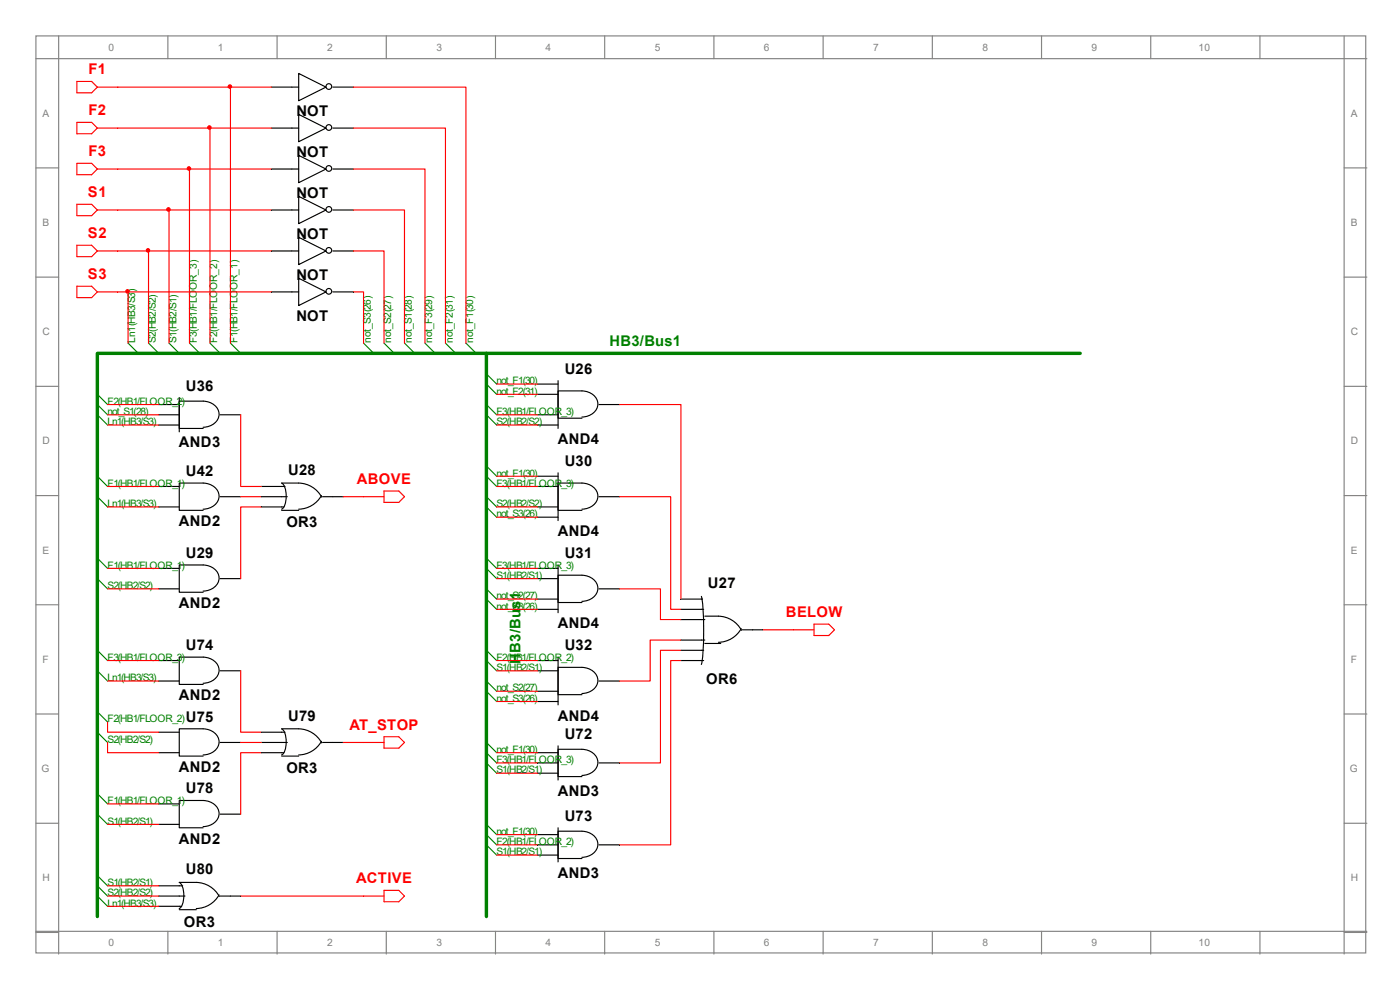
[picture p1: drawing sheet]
<svg xmlns="http://www.w3.org/2000/svg" width="297mm" height="210mm" viewBox="0 0 297 210" stroke-linecap="round" stroke-linejoin="round" font-family="sans-serif">
<g fill="none" stroke="#808080" stroke-width=".24">
<path d="M7.6 7.6h282.1v194.6h-282.1zM7.6 12.4h282.4M12.4 7.6v194.8M35.6 7.6v4.8M58.8 7.6v4.8M82 7.6v4.8M105.1 7.6v4.8M128.3 7.6v4.8M151.5 7.6v4.8M174.6 7.6v4.8M197.8 7.6v4.8M221 7.6v4.8"/>
<path d="M244.1 7.6v4.8M267.3 7.6v4.8M285.2 7.6v194.8M7.6 35.6h4.8M285.2 35.6h4.8M7.6 58.8h4.8M285.2 58.8h4.8M7.6 82h4.8M285.2 82h4.8M7.6 105.1h4.8M285.2 105.1h4.8M7.6 128.3h4.8"/>
<path d="M285.2 128.3h4.8M7.6 151.5h4.8M285.2 151.5h4.8M7.6 174.6h4.8M285.2 174.6h4.8M7.6 197.8h4.8M7.6 197.6h282.4M35.6 197.6v4.8M58.8 197.6v4.8M82 197.6v4.8M105.1 197.6v4.8M128.3 197.6v4.8"/>
<path d="M151.5 197.6v4.8M174.6 197.6v4.8M197.8 197.6v4.8M221 197.6v4.8M244.1 197.6v4.8M267.3 197.6v4.8M285.2 197.8h4.8"/>
</g>
<path d="M81.5 104.2h3.1l1.2 1.2-1.2 1.2h-3.1z" fill="none" stroke="#f00" stroke-width=".24"/>
<path d="M77.1 105.4h4.4M172.7 132.4h3.1l1.2 1.2-1.2 1.2h-3.1z" fill="none" stroke="#f00" stroke-width=".24"/>
<path d="M16.3 17.3h3.1l1.3 1.2-1.3 1.2h-3.1zM168.3 133.6h4.4" fill="none" stroke="#f00" stroke-width=".24"/>
<path d="M20.7 18.5h4.3M16.3 26h3.1l1.3 1.2-1.3 1.2h-3.1z" fill="none" stroke="#f00" stroke-width=".24"/>
<path d="M16.3 34.7h3.1l1.3 1.2-1.3 1.2h-3.1zM20.7 27.2h4.3" fill="none" stroke="#f00" stroke-width=".24"/>
<path d="M20.7 35.9h4.3M16.3 43.3h3.1l1.3 1.2-1.3 1.3h-3.1z" fill="none" stroke="#f00" stroke-width=".24"/>
<path d="M16.3 52h3.1l1.3 1.2-1.3 1.2h-3.1zM20.7 44.5h4.3" fill="none" stroke="#f00" stroke-width=".24"/>
<path d="M20.7 53.2h4.3M16.3 60.7h3.1l1.3 1.2-1.3 1.2h-3.1z" fill="none" stroke="#f00" stroke-width=".24"/>
<g fill="none" stroke="#f00" stroke-width=".24">
<path d="M25 18.5h32.6M48.9 18.5v54.3M75 18.5h23.8v54.3M25 35.9h32.6M25 27.2h32.6M40.2 35.9v36.9M44.5 27.2v45.6M75 35.9h15.2v36.9M75 27.2h19.5v45.6M25 53.2h32.6M25 44.5h32.6M31.5 53.2v19.6"/>
<path d="M35.9 44.5v28.3M75 53.2h6.5v19.6M75 44.5h10.8v28.3M20.7 61.9h36.9M27.2 61.9v10.9M75 61.9h2.1v10.9M22.8 85.8h10.9M22.8 88h10.9M22.8 90.2h10.9M51.1 88v15.2h4.3M105.4 88h8.6M105.4 90.2h8.6"/>
<path d="M105.4 81.5h8.6M105.4 83.6h8.6M131.4 85.8h13.1v41.3M22.8 103.2h10.9M22.8 107.5h10.9M51.1 105.4h4.3M55.4 107.5h-4.3v15.2M72.8 105.4h4.3M105.4 103.2h8.6M105.4 107.5h8.6M105.4 101h8.6M105.4 109.7h8.6"/>
<path d="M131.4 105.4h10.9v23.9h2.2M22.8 120.6h10.9M22.8 124.9h10.9M105.4 120.6h8.6M105.4 122.7h8.6M105.4 127.1h8.6M105.4 129.3h8.6M131.4 124.9h8.7v6.5h4.4M144.5 138h-4.4v23.8h-8.7M144.5 135.8h-6.6v8.7h-6.5M161.8 133.6h6.5M22.8 153.2v2.1h10.9"/>
<path d="M22.8 157.5v2.2h10.9M22.8 140.1h10.9M22.8 144.5h10.9M51.1 142.3v13h4.3M51.1 157.5h4.3M55.4 159.7h-4.3v13M81.5 156.3h3.1l1.2 1.2-1.2 1.2h-3.1zM105.4 140.1h8.6M105.4 142.3h8.6M105.4 146.6h8.6M105.4 148.8h8.6M105.4 159.7h8.6"/>
<path d="M144.5 140.1h-2.2v39.1h-10.9M22.8 170.5h10.9M22.8 174.9h10.9M105.4 161.8h8.6M105.4 164h8.6M105.4 177.1h8.6M105.4 179.2h8.6M105.4 181.4h8.6"/>
</g>
<g fill="none" stroke="#000" stroke-width=".24">
<path d="M57.6 18.5h5.8M63.4 15.6l5.8 2.9-5.8 2.9zM70.6 18.5h4.4M57.6 35.9h5.8M57.6 27.2h5.8M63.4 33l5.8 2.9-5.8 2.9zM63.4 24.3l5.8 2.9-5.8 2.9zM70.6 35.9h4.4M70.6 27.2h4.4M57.6 53.2h5.8M57.6 44.5h5.8M63.4 59l5.8 2.9-5.8 2.9z"/>
<path d="M63.4 50.3l5.8 2.9-5.8 2.9zM63.4 41.7l5.8 2.8-5.8 2.9zM70.6 53.2h4.4M70.6 44.5h4.4M57.6 61.9h5.8M70.6 61.9h4.4M33.7 85.8h4.3M33.7 88h4.3M33.7 90.2h4.3M38 84.4v7.2M43.1 90.6a2.99 2.99 0 0 0 3.3-3.4 3.4 3.4 0 0 0-3.3-2.1h-5.1v5.8h5.1M46.7 88h4.4"/>
<path d="M114 88h4.4M114 90.2h4.4M114 81.5h4.4M114 83.6h4.4M118.4 80.8v10.1M123.5 82.9a2.98 2.98 0 0 1 3.3 3.4 3.4 3.4 0 0 1-3.3 2.2M123.5 82.9h-5.1v5.8h5.1M127.1 85.8h4.3M33.7 103.2h4.3M33.7 107.5h4.3M43.1 108a2.99 2.99 0 0 0 3.3-3.4 3.4 3.4 0 0 0-3.3-2.1h-5.1v5.8h5.1M46.7 105.4h4.4"/>
<path d="M55.4 103.2h5.1M55.4 107.5h4.8M55.4 105.4h5.6M59.7 108.3h3.7M68.2 105.1a5.7 5.7 0 0 1-4.8 2.9M68.3 105.5a5.7 5.7 0 0 0-4.9-3h-3.7a3 3 0 0 1 1 2.7v.7a2.61 2.61 0 0 1-1 2.1M68.4 105.4h4.4M114 103.2h4.4M114 107.5h4.4M114 101h4.4M114 109.7h4.4M118.4 100.3v10.1"/>
<path d="M118.4 119.9v10.1M123.5 108a2.99 2.99 0 0 0 3.3-3.4 3.4 3.4 0 0 0-3.3-2.1h-5.1v5.8h5.1M127.1 105.4h4.3M33.7 120.6h4.3M33.7 124.9h4.3M43.1 125.4a2.99 2.99 0 0 0 3.3-3.4 3.4 3.4 0 0 0-3.3-2.1h-5.1v5.7h5.1M46.7 122.7h4.4M114 127.1h4.4M114 129.3h4.4M114 120.6h4.4M114 122.7h4.4M118.4 139.4v10.1"/>
<path d="M123.5 127.6a2.99 2.99 0 0 0 3.3-3.4 3.4 3.4 0 0 0-3.3-2.2h-5.1v5.8h5.1M127.1 124.9h4.3M144.5 127.1h4.5M144.5 129.3h4.8M144.5 131.4h5M144.5 135.8h5M144.5 138h4.8M148.8 126.5a53.7 53.7 0 0 1 0 14.5M149.5 130.7a8.9 8.9 0 0 1 5.8 .8 5.7 5.7 0 0 1 2 2.2M149.5 136.5h3.4M157.2 133.4a5.7 5.7 0 0 1-4.8 2.9M157.5 133.6h4.3"/>
<path d="M33.7 140.1h4.3M33.7 144.5h4.3M33.7 159.7h4.3M33.7 155.3h4.3M43.1 144.9a2.99 2.99 0 0 0 3.3-3.3 3.4 3.4 0 0 0-3.3-2.2h-5.1v5.8h5.1M46.7 142.3h4.4M46.7 157.5h4.4M55.4 159.7h4.8M55.4 155.3h5.1M55.4 157.5h5.6M68.2 157.3a5.7 5.7 0 0 1-4.8 2.9M68.3 157.6a5.7 5.7 0 0 0-4.9-3h-3.7a3 3 0 0 1 1 2.8v.7a2.61 2.61 0 0 1-1 2"/>
<path d="M68.4 157.5h4.4M114 140.1h4.4M114 142.3h4.4M114 146.6h4.4M114 148.8h4.4M114 159.7h4.4M118.4 158.2v7.3M123.5 147.1a2.99 2.99 0 0 0 3.3-3.4 3.4 3.4 0 0 0-3.3-2.1h-5.1v5.8h5.1M127.1 144.5h4.3M144.5 140.1h4.8M33.7 170.5h4.3M33.7 174.9h4.3"/>
<path d="M43.1 160.2a2.99 2.99 0 0 0 3.3-3.4 3.4 3.4 0 0 0-3.3-2.2h-5.1v5.8h5.1M43.1 175.4a2.99 2.99 0 0 0 3.3-3.4 3.4 3.4 0 0 0-3.3-2.2h-5.1v5.8h5.1M46.7 172.7h4.4M59.7 160.4h3.7M114 161.8h4.4M114 164h4.4M114 177.1h4.4M114 179.2h4.4M118.4 175.6v7.2M123.5 164.5a2.99 2.99 0 0 0 3.3-3.4 3.4 3.4 0 0 0-3.3-2.1h-5.1v5.7h5.1M127.1 161.8h4.3M127.1 179.2h4.3"/>
<path d="M114 181.4h4.4M123.5 181.9a2.99 2.99 0 0 0 3.3-3.4 3.4 3.4 0 0 0-3.3-2.2h-5.1v5.8h5.1"/>
<circle cx="69.8" cy="18.4" r=".6"/>
<circle cx="69.8" cy="27" r=".6"/>
<circle cx="69.8" cy="35.7" r=".6"/>
<circle cx="69.8" cy="44.4" r=".6"/>
<circle cx="69.8" cy="53.1" r=".6"/>
<circle cx="69.8" cy="61.8" r=".6"/>
</g>
<g fill="none" stroke="#008000" stroke-width=".24">
<path d="M27.2 72.8l2.1 2.2M31.5 72.8l2.2 2.2M35.9 72.8l2.1 2.2M40.2 72.8l2.2 2.2M44.5 72.8l2.2 2.2M48.9 72.8l2.2 2.2M77.1 72.8l2.2 2.2M81.5 72.8l2.1 2.2M85.8 72.8l2.2 2.2M90.2 72.8l2.1 2.2M94.5 72.8l2.2 2.2M98.8 72.8l2.2 2.2"/>
<path d="M103.2 79.3l2.2 2.2M20.7 83.6l2.1 2.2M20.7 85.8l2.1 2.2M20.7 88l2.1 2.2M103.2 81.5l2.2 2.1M103.2 85.8l2.2 2.2M103.2 88l2.2 2.2M103.2 98.9l2.2 2.1M20.7 101l2.1 2.2M20.7 105.4l2.1 2.1M20.7 118.4l2.1 2.2M103.2 101l2.2 2.2"/>
<path d="M103.2 105.4l2.2 2.1M103.2 107.5l2.2 2.2M103.2 118.4l2.2 2.2M20.7 122.7l2.1 2.2M20.7 138l2.1 2.1M103.2 120.6l2.2 2.1M103.2 124.9l2.2 2.2M103.2 127.1l2.2 2.2M103.2 138l2.2 2.1M20.7 142.3l2.1 2.2M20.7 151l2.1 2.2M20.7 155.3l2.1 2.2"/>
<path d="M103.2 140.1l2.2 2.2M103.2 144.5l2.2 2.1M103.2 146.6l2.2 2.2M103.2 157.5l2.2 2.2M103.2 159.7l2.2 2.1M20.7 168.4l2.1 2.1M20.7 172.7l2.1 2.2M103.2 161.8l2.2 2.2M103.2 174.9l2.2 2.2M103.2 177.1l2.2 2.1M103.2 179.2l2.2 2.2"/>
</g>
<g fill="#f00" stroke="#f00" stroke-width=".24">
<circle cx="27" cy="61.8" r=".36"/>
<circle cx="31.4" cy="53.1" r=".36"/>
<circle cx="35.7" cy="44.4" r=".36"/>
<circle cx="40.1" cy="35.7" r=".36"/>
<circle cx="44.4" cy="27.1" r=".36"/>
<circle cx="48.8" cy="18.4" r=".36"/>
</g>
<path d="M103.2 75v119.4" fill="none" stroke="#008000" stroke-width=".72"/>
<path d="M72.8 157.5h8.7M81.5 188.9h3.1l1.2 1.2-1.2 1.2h-3.1z" fill="none" stroke="#f00" stroke-width=".24"/>
<path d="M229.2 75h-208.5v119.4" fill="none" stroke="#008000" stroke-width=".72"/>
<path d="M33.7 187.9h5.1M33.7 192.3h4.8M33.7 190.1h5.5M38 187.2a3 3 0 0 1 1 2.8v.7a2.61 2.61 0 0 1-1 2M38 187.2a10.9 10.9 0 0 1 5.8 .5 5.7 5.7 0 0 1 2.7 2.5M38 193h3.6M46.5 189.8a5.7 5.7 0 0 1-4.9 2.9M46.7 190.1h4.4" fill="none" stroke="#000" stroke-width=".24"/>
<path d="M22.8 190.1h10.9M22.8 187.9h10.9M22.8 192.3h10.9M51.1 190.1h30.4" fill="none" stroke="#f00" stroke-width=".24"/>
<path d="M20.7 185.7l2.1 2.2M20.7 187.9l2.1 2.2M20.7 190.1l2.1 2.2" fill="none" stroke="#008000" stroke-width=".24"/>
<g font-size="3.1" fill="#f00">
<text x="18.8" y="15.7">F1</text>
<text x="18.8" y="24.5">F2</text>
<text x="18.8" y="33.1">F3</text>
<text x="18.7" y="41.8">S1</text>
<text x="18.7" y="50.5">S2</text>
<text x="18.7" y="59.2">S3</text>
<text x="75.7" y="102.7">ABOVE</text>
<text x="166.7" y="130.9">BELOW</text>
<text x="74.2" y="154.8">AT_STOP</text>
<text x="75.6" y="187.4">ACTIVE</text>
</g>
<g font-size="3.1">
<text x="62.9" y="24.7">NOT</text>
<text x="62.9" y="33.4">NOT</text>
<text x="62.9" y="42.1">NOT</text>
<text x="62.9" y="50.8">NOT</text>
<text x="62.9" y="59.4">NOT</text>
<text x="62.9" y="68.2">NOT</text>
<text x="39.4" y="82.8">U36</text>
<text x="119.8" y="79.2">U26</text>
<text x="38" y="94.9">AND3</text>
<text x="118.4" y="94.2">AND4</text>
<text x="39.4" y="101">U42</text>
<text x="61.1" y="100.7">U28</text>
<text x="119.8" y="98.8">U30</text>
<text x="38" y="111.6">AND2</text>
<text x="60.7" y="111.8">OR3</text>
<text x="118.4" y="113.7">AND4</text>
<text x="39.4" y="118.4">U29</text>
<text x="119.8" y="118.4">U31</text>
<text x="150.2" y="124.8">U27</text>
<text x="38" y="128.9">AND2</text>
<text x="39.4" y="137.9">U74</text>
<text x="118.4" y="133.3">AND4</text>
<text x="119.8" y="137.9">U32</text>
<text x="38" y="148.5">AND2</text>
<text x="149.8" y="145.1">OR6</text>
<text x="39.4" y="153.1">U75</text>
<text x="61.1" y="152.9">U79</text>
<text x="118.4" y="152.9">AND4</text>
<text x="119.8" y="156.7">U72</text>
<text x="38" y="163.7">AND2</text>
<text x="60.7" y="164">OR3</text>
<text x="39.4" y="168.3">U78</text>
<text x="118.4" y="168.8">AND3</text>
<text x="38" y="178.9">AND2</text>
<text x="119.8" y="174.1">U73</text>
<text x="39.4" y="185.4">U80</text>
<text x="118.4" y="186.2">AND3</text>
<text x="39" y="196.6">OR3</text>
</g>
<g font-size="3.1" fill="#008000">
<text x="129.3" y="73.4">HB3/Bus1</text>
<text x="110.4" y="140.8" transform="rotate(-90 110.4 140.8)">HB3/Bus1</text>
</g>
<g font-size="2.2" fill="#808080">
<text x="23" y="10.8">0</text>
<text x="46.2" y="10.8">1</text>
<text x="69.4" y="10.8">2</text>
<text x="92.6" y="10.8">3</text>
<text x="115.7" y="10.8">4</text>
<text x="138.9" y="10.8">5</text>
<text x="162.1" y="10.8">6</text>
<text x="185.2" y="10.8">7</text>
<text x="208.4" y="10.8">8</text>
<text x="231.6" y="10.8">9</text>
<text x="254.3" y="10.8">10</text>
<text x="9" y="24.8">A</text>
<text x="286.6" y="24.8">A</text>
<text x="9" y="48">B</text>
<text x="286.6" y="48">B</text>
<text x="9" y="71.1">C</text>
<text x="286.6" y="71.1">C</text>
<text x="9" y="94.3">D</text>
<text x="286.6" y="94.3">D</text>
<text x="9" y="117.5">E</text>
<text x="286.6" y="117.5">E</text>
<text x="9" y="140.6">F</text>
<text x="286.6" y="140.6">F</text>
<text x="8.8" y="163.8">G</text>
<text x="286.3" y="163.8">G</text>
<text x="9" y="187">H</text>
<text x="286.6" y="187">H</text>
<text x="23" y="200.7">0</text>
<text x="46.2" y="200.7">1</text>
<text x="69.4" y="200.7">2</text>
<text x="92.6" y="200.7">3</text>
<text x="115.7" y="200.7">4</text>
<text x="138.9" y="200.7">5</text>
<text x="162.1" y="200.7">6</text>
<text x="185.2" y="200.7">7</text>
<text x="208.4" y="200.7">8</text>
<text x="231.6" y="200.7">9</text>
<text x="254.3" y="200.7">10</text>
</g>
<g font-size="2.2" fill="#008000">
<text x="28.7" y="72.8" transform="rotate(-90 28.7 72.8)">Ln1( HB3/S3)</text>
<text x="33.1" y="72.8" transform="rotate(-90 33.1 72.8)">S2( HB2/S2)</text>
<text x="37.4" y="72.8" transform="rotate(-90 37.4 72.8)">S1( HB2/S1)</text>
<text x="41.7" y="72.8" transform="rotate(-90 41.7 72.8)">F3( HB1/FLOOR_3)</text>
<text x="46.1" y="72.8" transform="rotate(-90 46.1 72.8)">F2( HB1/FLOOR_2)</text>
<text x="50.4" y="72.8" transform="rotate(-90 50.4 72.8)">F1( HB1/FLOOR_1)</text>
<text x="78.7" y="72.8" transform="rotate(-90 78.7 72.8)">not_S3( 26)</text>
<text x="83" y="72.8" transform="rotate(-90 83 72.8)">not_S2( 27)</text>
<text x="87.4" y="72.8" transform="rotate(-90 87.4 72.8)">not_S1( 28)</text>
<text x="91.7" y="72.8" transform="rotate(-90 91.7 72.8)">not_F3( 29)</text>
<text x="96.1" y="72.8" transform="rotate(-90 96.1 72.8)">not_F2( 31)</text>
<text x="100.4" y="72.8" transform="rotate(-90 100.4 72.8)">not_F1( 30)</text>
<text x="105.4" y="81.5">not_F1( 30)</text>
<text x="105.4" y="83.7">not_F2( 31)</text>
<text x="22.8" y="85.9">F2( HB1/FLOOR_2)</text>
<text x="22.8" y="88.1">not_S1( 28)</text>
<text x="105.4" y="88.1">F3( HB1/FLOOR_3)</text>
<text x="22.8" y="90.2">Ln1( HB3/S3)</text>
<text x="105.4" y="90.2">S2( HB2/S2)</text>
<text x="105.4" y="101.1">not_F1( 30)</text>
<text x="22.8" y="103.3">F1( HB1/FLOOR_1)</text>
<text x="22.8" y="107.6">Ln1( HB3/S3)</text>
<text x="105.4" y="103.3">F3( HB1/FLOOR_3)</text>
<text x="105.4" y="107.6">S2( HB2/S2)</text>
<text x="105.4" y="109.8">not_S3( 26)</text>
<text x="22.8" y="120.7">F1( HB1/FLOOR_1)</text>
<text x="22.8" y="125">S2( HB2/S2)</text>
<text x="105.4" y="120.7">F3( HB1/FLOOR_3)</text>
<text x="105.4" y="122.8">S1( HB2/S1)</text>
<text x="105.4" y="127.2">not_S2( 27)</text>
<text x="105.4" y="129.3">not_S3( 26)</text>
<text x="22.8" y="140.2">F3( HB1/FLOOR_3)</text>
<text x="105.4" y="140.2">F2( HB1/FLOOR_2)</text>
<text x="105.4" y="142.4">S1( HB2/S1)</text>
<text x="22.8" y="144.5">Ln1( HB3/S3)</text>
<text x="105.4" y="146.7">not_S2( 27)</text>
<text x="105.4" y="148.9">not_S3( 26)</text>
<text x="22.8" y="153.2">F2( HB1/FLOOR_2)</text>
<text x="22.8" y="157.6">S2( HB2/S2)</text>
<text x="105.4" y="159.7">not_F1( 30)</text>
<text x="105.4" y="161.9">F3( HB1/FLOOR_3)</text>
<text x="105.4" y="164.1">S1( HB2/S1)</text>
<text x="22.8" y="170.6">F1( HB1/FLOOR_1)</text>
<text x="22.8" y="174.9">S1( HB2/S1)</text>
<text x="105.4" y="177.1">not_F1( 30)</text>
<text x="105.4" y="179.3">F2( HB1/FLOOR_2)</text>
<text x="105.4" y="181.4">S1( HB2/S1)</text>
<text x="22.8" y="188">S1( HB2/S1)</text>
<text x="22.8" y="190.2">S2( HB2/S2)</text>
<text x="22.8" y="192.3">Ln1( HB3/S3)</text>
</g>
</svg>
